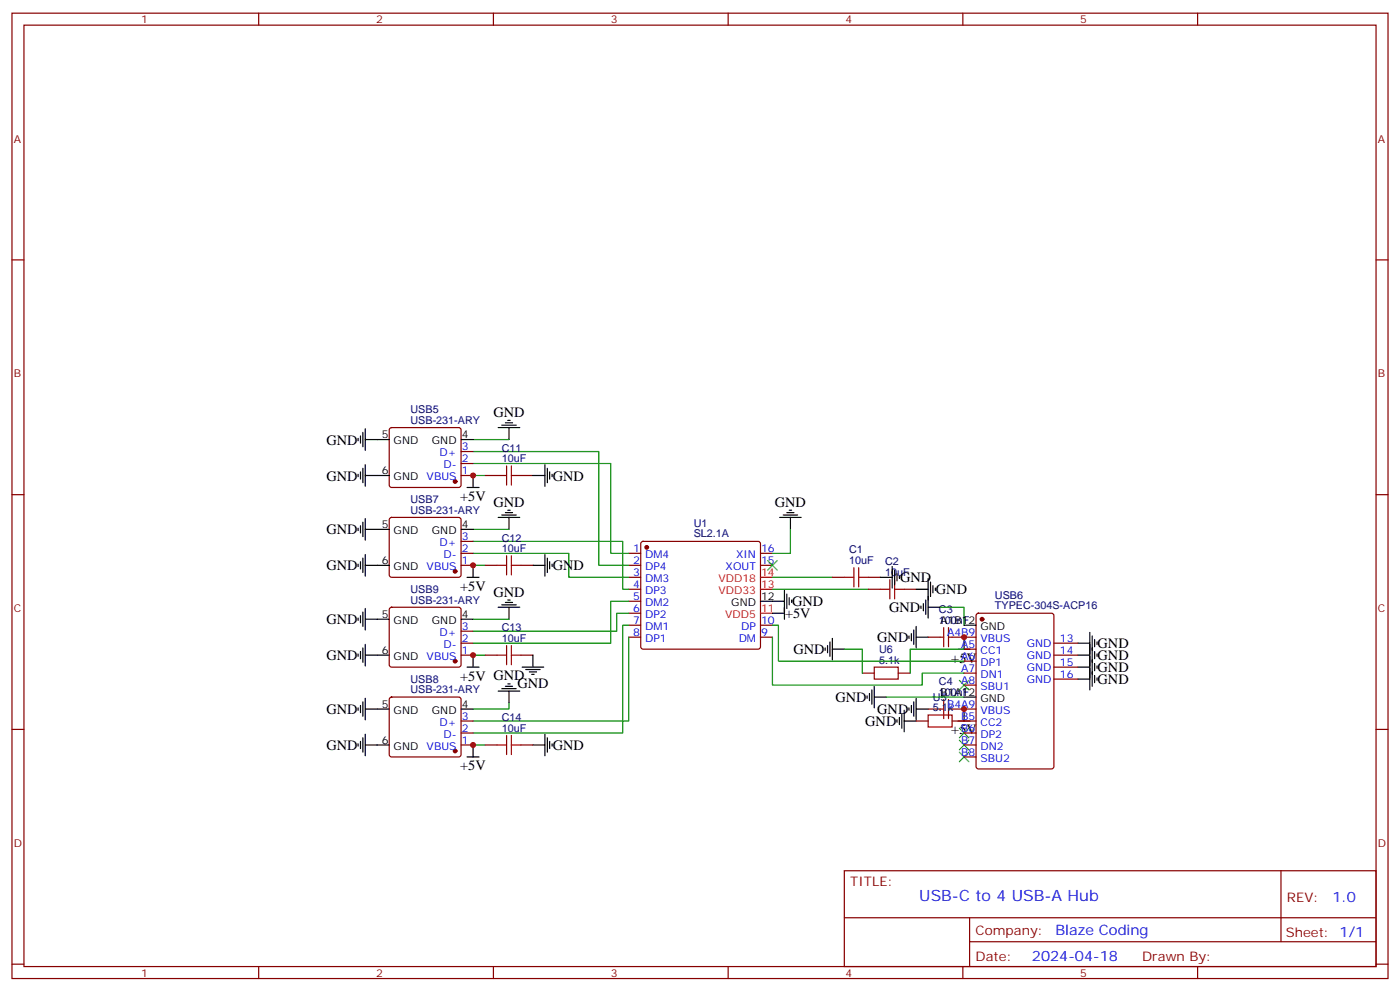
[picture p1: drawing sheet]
<svg xmlns="http://www.w3.org/2000/svg" width="412mm" height="292mm" viewBox="0 0 412 292" stroke-linecap="round" stroke-linejoin="round" font-family="sans-serif">
<g fill="none" stroke="#870000" stroke-width=".35">
<path d="M3.5 3.9h405.4v284.3h-405.4zM7.1 7.4h398.2v277.3h-398.2zM76.2 3.9v3.5M145.3 3.9v3.5M214.5 3.9v3.5M283.6 3.9v3.5M352.8 3.9v3.5M3.5 76.6h3.6M405.3 76.6h3.6M114.9 126.1l.5-.2h19.7l.5 .2 .2 .5v16.3l-.2 .5-.5 .2h-19.7l-.5-.3-.2-.4v-16.3zM135.8 136.5h3.5M135.8 133h3.5"/>
<path d="M3.5 145.7h3.6M114.9 152.6l.5-.2h19.7l.5 .2 .2 .5v16.2l-.2 .5-.5 .2h-19.7l-.5-.2-.2-.5v-16.2zM135.8 140.1h3.5M135.8 159.5h3.5M142.9 140.1h3.5M153.5 140.1h3.5M189 159.7l.4-.2h33.9l.5 .2 .2 .5v30.3l-.2 .5-.5 .2h-33.9l-.5-.2-.2-.5v-30.3zM405.3 145.7h3.6M114.9 179.1l.5-.2h19.7l.5 .2 .2 .5v16.2l-.2 .5-.5 .2h-19.7l-.5-.2-.2-.5v-16.2zM135.8 163h3.5M135.8 166.5h3.5M142.9 166.5h3.5"/>
<path d="M153.5 166.5h3.5M185.2 163h3.5M185.2 166.5h3.5M185.2 170h3.5M185.2 173.6h3.5M185.2 177.1h3.5M224 163h3.5M224 166.5h3.5M245.2 170h3.5M255.8 170h3.5M255.8 173.6h3.5M266.3 173.6h3.6"/>
<path d="M135.8 193h3.5M135.8 189.4h3.5M135.8 185.9h3.5M142.9 193h3.5M153.5 193h3.5M185.2 180.6h3.5M185.2 184.2h3.5M185.2 187.7h3.5M224 184.2h3.5M224 187.7h3.5M254 198.3h3.5M264.6 198.3h3.5"/>
<path d="M273.4 187.7h3.5M280.5 187.7h7M284 198.3h3.5M284 191.2h3.5M284 194.7h3.5M287.7 180.8l.5-.2h21.5l.7 .5v44.7l-.4 .6-21.8 .1-.6-.5-.1-44.7zM310.4 193h7.1M310.4 189.4h7.1M310.4 196.5h7.1M3.5 214.8h3.6M114.9 205.5l.5-.2h19.7l.5 .2 .2 .5v16.3l-.2 .4-.5 .3h-19.7l-.5-.3-.2-.4v-16.3zM135.8 219.4h3.5"/>
<path d="M135.8 212.4h3.5M135.8 215.9h3.5M142.9 219.4h3.5M153.5 219.4h3.5M269.9 212.4h3.5M273.4 208.8h3.5M280.5 208.8h7M280.5 212.4h7M284 219.4h3.5M284 201.8h3.5M284 215.9h3.5M310.4 200h7.1"/>
<path d="M405.3 214.8h3.6M284 223h3.5M248.7 256.5h156.6v28.2h-156.6zM377.3 256.5v20.9M248.7 270.3h156.5M285.6 277.4h119.6M285.6 270.3v14.1M3.5 284h3.6M76.2 284.7v3.5M145.3 284.7v3.5M214.5 284.7v3.5M283.6 284.7v3.5"/>
<path d="M352.8 284.7v3.5M405.3 284h3.6"/>
</g>
<g fill="#870000" stroke="#870000" stroke-width=".35">
<circle cx="190.5" cy="161.2" r=".53"/>
<circle cx="289.3" cy="182.4" r=".53"/>
<circle cx="134.1" cy="141.8" r=".53"/>
<circle cx="134.1" cy="168.3" r=".53"/>
<circle cx="134.1" cy="221.2" r=".53"/>
<circle cx="134.1" cy="194.7" r=".53"/>
</g>
<path d="M224 173.6h3.5M224 170h3.5M224 180.6h3.5" fill="none" stroke="#f00" stroke-width=".35"/>
<g fill="none" stroke="#000" stroke-width=".35">
<path d="M105.5 129.1v.7M105.5 139.7v.7M106.2 128.4v2.1M106.2 139v2.1M106.9 127.4v4.2M106.9 137.9v4.3M107.6 129.5h7.1M107.6 126.3v6.3M107.6 136.9v6.3M135.8 129.5h3.5M146.8 125.9h6.3M147.8 125.2h4.2"/>
<path d="M148.9 124.5h2.1M149.6 123.8h.7M149.9 125.9v3.6M160.5 136.9v6.3M161.2 137.9v4.3M161.9 139v2.1M162.6 139.7v.7M105.5 155.6v.7M106.2 154.9v2.1M106.9 153.8v4.2M107.6 152.8v6.3M107.6 140.1h7.1"/>
<path d="M107.6 155.9h7.1M135.8 155.9h3.5M137.6 143.6h3.5M139.3 140.1v3.5M146.8 152.4h6.3M147.8 151.7h4.2M148.9 151h2.1M149.6 150.3h.7M149.9 152.4v3.5M157 140.1h3.5M229.7 152.4h6.3M230.7 151.7h4.2"/>
<path d="M231.8 151h2.1M232.5 150.3h.7M232.8 152.4v3.5M105.5 166.2v.7M106.2 165.5v2.1M106.9 164.4v4.2M107.6 163.3v6.4M107.6 179.2v6.4M107.6 166.5h7.1M137.6 170h3.5M139.3 166.5v3.5M146.8 178.9h6.3"/>
<path d="M147.8 178.2h4.2M148.9 177.4h2.1M149.6 176.7h.7M149.9 178.9v3.5M157 166.5h3.5M160.5 163.3v6.4M161.2 164.4v4.2M161.9 165.5v2.1M162.6 166.2v.7M224 177.1h7.1M231.1 173.9v8.5M231.8 175v4.2"/>
<path d="M232.5 176v2.2M233.2 176.7v.7M259.3 170h3.5M262.8 166.9v6.3M263.5 167.9v4.3M264.2 169v2.1M264.9 169.7v.7M269.9 173.6h3.5M271.3 178.5v.7M272 177.8v2.1M272.7 176.7v4.3M273.4 178.9h3.5"/>
<path d="M273.4 170.4v11.6M274.1 171.5v4.2M274.8 172.5v2.1M275.5 173.2v.7M105.5 182v.7M105.5 192.6v.7M106.2 181.3v2.1M106.2 191.9v2.1M106.9 180.3v4.2M106.9 190.9v4.2M107.6 189.8v6.3M107.6 193h7.1"/>
<path d="M107.6 182.4h7.1M135.8 182.4h3.5M137.6 196.5h3.5M139.3 193v3.5M153.8 196.5h6.4M154.9 197.2h4.2M155.9 197.9h2.1M156.6 198.6h.7M157 193v3.5M227.5 180.6h3.6M243.1 190.9v.7M243.8 190.1v2.2"/>
<path d="M244.5 189.1v4.2M245.2 191.2h3.5M245.2 188v6.4M267.8 187.3v.7M268.5 186.6v2.1M269.2 185.6v4.2M269.9 184.5v6.4M269.9 187.7h3.5M282.2 191.2h3.6M284 187.7v3.5M284 184.2h3.5M317.5 196.5h3.5"/>
<path d="M317.5 189.4h3.5M317.5 193h3.5M321 186.3v16.9M321.7 187.3v14.8M322.4 188.4v2.1M322.4 191.9v2.1M322.4 195.4v2.2M322.4 199v2.1M323.1 189.1v.7M323.1 192.6v.7M323.1 196.1v.8M323.1 199.7v.7"/>
<path d="M105.5 208.5v.7M105.5 219.1v.7M106.2 207.8v2.1M106.2 218.4v2.1M106.9 206.7v4.3M106.9 217.3v4.2M107.6 205.7v6.3M107.6 216.3v6.3M107.6 219.4h7.1M107.6 208.8h7.1M135.8 208.8h3.5M139.3 219.4v3.6"/>
<path d="M146.8 203.6h6.3M147.8 202.8h4.2M148.9 202.1h2.1M149.6 201.4h.7M149.9 203.6v3.5M157 219.4h3.5M160.5 216.3v6.3M161.2 217.3v4.2M161.9 218.4v2.1M162.6 219.1v.7M255.4 205v.7M256.1 204.3v2.1"/>
<path d="M256.8 203.2v4.2M257.5 205.3h3.6M257.5 202.1v6.4M264.2 212v.7M264.9 211.3v2.1M265.6 210.3v4.2M266.3 212.4h3.6M266.3 209.2v6.3M267.8 208.5v.7M268.5 207.8v2.1M269.2 206.7v4.3M269.9 208.8h3.5"/>
<path d="M269.9 205.7v6.3M282.2 212.4h3.6M284 205.3h3.5M284 208.8v3.6M317.5 200h3.5M137.6 223h3.5"/>
</g>
<g fill="none" stroke="#008700" stroke-width=".35">
<path d="M139.3 133h37.1v33.5h8.8M139.3 136.5h40.6v26.5h5.3M139.3 129.5h10.6M139.3 159.5h44.1v14.1h1.8M139.3 140.1h3.6M139.3 155.9h10.6M232.8 155.9v7.1h-5.3M139.3 163h28.3v7h17.6M139.3 166.5h3.6M185.2 177.1h-5.3v12.3h-40.6M227.5 170h17.7M227.5 173.6h28.3"/>
<path d="M276.9 178.9h7.1v5.3M139.3 193h3.6M139.3 182.4h10.6M185.2 187.7v24.7h-45.9M185.2 184.2h-1.8v31.7h-44.1M185.2 180.6h-3.5v5.3h-42.4M227.5 184.2h1.8v10.5h54.7M227.5 187.7v14.1h44.1v-3.5h12.4M248.7 191.2h5.3v7.1M284 191.2h-15.9v7.1M139.3 219.4h3.6M149.9 207.1v1.7h-10.6"/>
<path d="M261.1 205.3h22.9"/>
</g>
<path d="M226.1 165.1l2.9 2.8M229 165.1l-2.9 2.8M282.6 218l2.8 2.8M282.6 214.5l2.8 2.8M282.6 200.4l2.8 2.8M285.4 218l-2.8 2.8M285.4 214.5l-2.8 2.8M285.4 200.4l-2.8 2.8M282.6 221.5l2.8 2.9M285.4 221.5l-2.8 2.9" fill="none" stroke="#3c3" stroke-width=".35"/>
<g fill="none" stroke="#a10000" stroke-width=".35">
<path d="M149.2 137.2v5.7M150.6 137.2v5.7M146.4 140.1h2.8M150.6 140.1h2.9M146.4 166.5h2.8M149.2 163.7v5.6M150.6 163.7v5.6M150.6 166.5h2.9M248.7 170h2.8M251.5 167.2v5.7M252.9 170h2.9M252.9 167.2v5.7"/>
<path d="M259.3 173.6h2.8M262.1 170.7v5.7M263.5 173.6h2.8M263.5 170.7v5.7M146.4 193h2.8M149.2 190.1v5.7M150.6 190.1v5.7M150.6 193h2.9M257.5 196.5h7.1v3.5h-7.1zM276.9 187.7h1.1M278 184.9v5.6M279.4 184.9v5.6"/>
<path d="M279.4 187.7h1.1M146.4 219.4h2.8M149.2 216.6v5.7M150.6 216.6v5.7M150.6 219.4h2.9M273.4 210.6h7.1v3.5h-7.1zM276.9 208.8h1.1M278 206v5.7M279.4 206v5.7M279.4 208.8h1.1"/>
</g>
<g fill="#c00">
<circle cx="139.3" cy="140.1" r=".88"/>
<circle cx="139.3" cy="166.5" r=".88"/>
<circle cx="139.3" cy="193" r=".88"/>
<circle cx="139.3" cy="219.4" r=".88"/>
<circle cx="284" cy="187.7" r=".88"/>
<circle cx="284" cy="208.8" r=".88"/>
</g>
<text font-size="4.6" fill="#00f" x="270.8" y="265.5">USB-C to 4 USB-A Hub</text>
<g font-size="4.2">
<text x="145.3" y="122.8">GND</text>
<text x="96.1" y="131">GND</text>
<text x="96.1" y="141.5">GND</text>
<text x="162.8" y="141.5">GND</text>
<text x="135.5" y="147.6">+5V</text>
<text x="145.3" y="149.3">GND</text>
<text x="228.2" y="149.3">GND</text>
<text x="96.1" y="157.4">GND</text>
<text x="96.1" y="168">GND</text>
<text x="162.8" y="167.9">GND</text>
<text x="265.1" y="171.5">GND</text>
<text x="135.5" y="174">+5V</text>
<text x="145.3" y="175.7">GND</text>
<text x="233.4" y="178.6">GND</text>
<text x="275.7" y="175">GND</text>
<text x="96.1" y="183.9">GND</text>
<text x="231.2" y="182.1">+5V</text>
<text x="261.9" y="180.3">GND</text>
<text x="258.4" y="189.1">GND</text>
<text x="323.3" y="190.9">GND</text>
<text x="96.1" y="194.5">GND</text>
<text x="233.7" y="192.6">GND</text>
<text x="280.2" y="195.2">+5V</text>
<text x="323.3" y="194.5">GND</text>
<text x="323.3" y="198">GND</text>
<text x="135.5" y="200.5">+5V GND</text>
<text x="152.4" y="202.6">GND</text>
<text x="323.3" y="201.5">GND</text>
<text x="246.1" y="206.7">GND</text>
<text x="96.1" y="210.3">GND</text>
<text x="254.9" y="213.8">GND</text>
<text x="258.4" y="210.3">GND</text>
<text x="96.1" y="220.9">GND</text>
<text x="162.8" y="220.8">GND</text>
<text x="280.2" y="216.3">+5V</text>
<text x="135.5" y="226.9">+5V</text>
</g>
<g font-size="4.2" fill="#00f">
<text x="392.5" y="265.7">1.0</text>
<text x="310.9" y="275.3">Blaze Coding</text>
<text x="304" y="283.1">2024-04-18</text>
</g>
<g font-size="3.9" fill="#800">
<text x="250.5" y="261.1">TITLE:</text>
<text x="379.1" y="265.7">REV:</text>
<text x="287.4" y="275.3">Company:</text>
<text x="378.7" y="275.9">Sheet: 1/1</text>
<text x="287.4" y="282.9">Date:</text>
<text x="336.4" y="283">Drawn By:</text>
</g>
<g font-size="3.2" fill="#800">
<text x="41.6" y="6.9">1</text>
<text x="110.8" y="6.9">2</text>
<text x="179.9" y="6.9">3</text>
<text x="249.1" y="6.9">4</text>
<text x="318.2" y="6.9">5</text>
<text x="4.1" y="42">A</text>
<text x="405.9" y="42">A</text>
<text x="4.1" y="111.1">B</text>
<text x="405.9" y="111.1">B</text>
<text x="4.1" y="180.3">C</text>
<text x="405.9" y="180.3">C</text>
<text x="4.1" y="249.4">D</text>
<text x="405.9" y="249.4">D</text>
<text x="41.6" y="287.7">1</text>
<text x="110.8" y="287.7">2</text>
<text x="179.9" y="287.7">3</text>
<text x="249.1" y="287.7">4</text>
<text x="318.2" y="287.7">5</text>
</g>
<g font-size="3.2" fill="#000080">
<text x="120.9" y="124.9">USB-231-ARY</text>
<text x="120.9" y="121.7">USB5</text>
<text x="147.8" y="136.2">10uF</text>
<text x="147.8" y="133">C11</text>
<text x="120.9" y="148.1">USB7</text>
<text x="120.9" y="151.3">USB-231-ARY</text>
<text x="204.4" y="155.2">U1</text>
<text x="147.8" y="159.5">C12</text>
<text x="204.4" y="158.3">SL2.1A</text>
<text x="147.8" y="162.6">10uF</text>
<text x="250.1" y="166.2">10uF</text>
<text x="250.1" y="163">C1</text>
<text x="260.7" y="166.5">C2</text>
<text x="260.7" y="169.7">10uF</text>
<text x="120.9" y="177.8">USB-231-ARY</text>
<text x="120.9" y="174.6">USB9</text>
<text x="293.1" y="179.5">TYPEC-304S-ACP16</text>
<text x="293.1" y="176.3">USB6</text>
<text x="147.8" y="186">C13</text>
<text x="276.6" y="183.8">100nF</text>
<text x="276.6" y="180.6">C3</text>
<text x="147.8" y="189.1">10uF</text>
<text x="258.9" y="195.4">5.1k</text>
<text x="258.9" y="192.2">U6</text>
<text x="120.9" y="201.1">USB8</text>
<text x="276.6" y="201.8">C4</text>
<text x="120.9" y="204.3">USB-231-ARY</text>
<text x="274.8" y="209.6">5.1k</text>
<text x="274.8" y="206.4">U5</text>
<text x="276.6" y="205">100nF</text>
<text x="147.8" y="215.5">10uF</text>
<text x="147.8" y="212.4">C14</text>
</g>
<g font-size="3.2">
<text x="112.5" y="129.1">5</text>
<text x="116" y="130.9">GND</text>
<text x="127.2" y="130.9">GND</text>
<text x="136" y="129.1">4</text>
<text x="112.5" y="139.7">6</text>
<text x="116" y="141.5">GND</text>
<text x="112.5" y="155.6">5</text>
<text x="136" y="155.6">4</text>
<text x="116" y="157.3">GND</text>
<text x="127.2" y="157.3">GND</text>
<text x="112.5" y="166.2">6</text>
<text x="116" y="167.9">GND</text>
<text x="215.4" y="178.5">GND</text>
<text x="224.2" y="176.7">12</text>
<text x="112.5" y="182">5</text>
<text x="116" y="183.8">GND</text>
<text x="127.2" y="183.8">GND</text>
<text x="136" y="182">4</text>
<text x="276.9" y="183.8">A1B12</text>
<text x="288.8" y="185.6">GND</text>
<text x="112.5" y="192.6">6</text>
<text x="116" y="194.4">GND</text>
<text x="112.5" y="208.5">5</text>
<text x="136" y="208.5">4</text>
<text x="276.9" y="205">B1A12</text>
<text x="288.8" y="206.7">GND</text>
<text x="116" y="210.3">GND</text>
<text x="127.2" y="210.3">GND</text>
<text x="112.5" y="219.1">6</text>
<text x="116" y="220.8">GND</text>
</g>
<g font-size="3.2" fill="#00f">
<text x="129.5" y="134.4">D+</text>
<text x="130.6" y="137.9">D-</text>
<text x="136" y="136.2">2</text>
<text x="136" y="132.6">3</text>
<text x="125.7" y="141.5">VBUS</text>
<text x="136" y="139.7">1</text>
<text x="129.5" y="160.9">D+</text>
<text x="136" y="159.1">3</text>
<text x="125.7" y="167.9">VBUS</text>
<text x="130.6" y="164.4">D-</text>
<text x="136" y="166.2">1</text>
<text x="136" y="162.6">2</text>
<text x="186.5" y="162.6">1</text>
<text x="186.5" y="166.2">2</text>
<text x="190" y="164.4">DM4</text>
<text x="190" y="167.9">DP4</text>
<text x="213.8" y="167.9">XOUT</text>
<text x="216.8" y="164.4">XIN</text>
<text x="224.2" y="166.2">15</text>
<text x="224.2" y="162.6">16</text>
<text x="186.5" y="169.7">3</text>
<text x="186.5" y="173.2">4</text>
<text x="190" y="171.5">DM3</text>
<text x="186.5" y="176.7">5</text>
<text x="190" y="175">DP3</text>
<text x="190" y="178.5">DM2</text>
<text x="136" y="185.6">3</text>
<text x="186.5" y="180.3">6</text>
<text x="186.5" y="183.8">7</text>
<text x="190" y="182">DP2</text>
<text x="190" y="185.6">DM1</text>
<text x="218.3" y="185.6">DP</text>
<text x="224.2" y="183.8">10</text>
<text x="129.5" y="187.3">D+</text>
<text x="130.6" y="190.9">D-</text>
<text x="136" y="189.1">2</text>
<text x="186.5" y="187.3">8</text>
<text x="190" y="189.1">DP1</text>
<text x="217.6" y="189.1">DM</text>
<text x="224.2" y="187.3">9</text>
<text x="279" y="187.3">A4B9</text>
<text x="283.2" y="190.9">A5</text>
<text x="288.8" y="189.1">VBUS</text>
<text x="302.5" y="190.5">GND</text>
<text x="312.2" y="189.1">13</text>
<text x="125.7" y="194.4">VBUS</text>
<text x="136" y="192.6">1</text>
<text x="283.2" y="194.4">A6</text>
<text x="283.2" y="197.9">A7</text>
<text x="288.8" y="192.6">CC1</text>
<text x="288.8" y="196.1">DP1</text>
<text x="302.5" y="194">GND</text>
<text x="302.5" y="197.6">GND</text>
<text x="312.2" y="192.6">14</text>
<text x="312.2" y="196.1">15</text>
<text x="283.2" y="201.4">A8</text>
<text x="288.8" y="199.7">DN1</text>
<text x="288.8" y="203.2">SBU1</text>
<text x="302.5" y="201.1">GND</text>
<text x="312.2" y="199.7">16</text>
<text x="279" y="208.5">B4A9</text>
<text x="129.5" y="213.8">D+</text>
<text x="136" y="215.5">2</text>
<text x="136" y="212">3</text>
<text x="283.1" y="212">B5</text>
<text x="283.1" y="215.5">B6</text>
<text x="288.8" y="210.3">VBUS</text>
<text x="288.8" y="213.8">CC2</text>
<text x="125.7" y="220.8">VBUS</text>
<text x="130.6" y="217.3">D-</text>
<text x="136" y="219.1">1</text>
<text x="283.1" y="219.1">B7</text>
<text x="288.8" y="217.3">DP2</text>
<text x="288.8" y="220.8">DN2</text>
<text x="283.1" y="222.6">B8</text>
<text x="288.8" y="224.4">SBU2</text>
</g>
<g font-size="3.2" fill="#f00">
<text x="211.6" y="171.5">VDD18</text>
<text x="224.2" y="173.2">13</text>
<text x="224.2" y="169.7">14</text>
<text x="211.6" y="175">VDD33</text>
<text x="213.6" y="182">VDD5</text>
<text x="224.2" y="180.3">11</text>
</g>
</svg>
